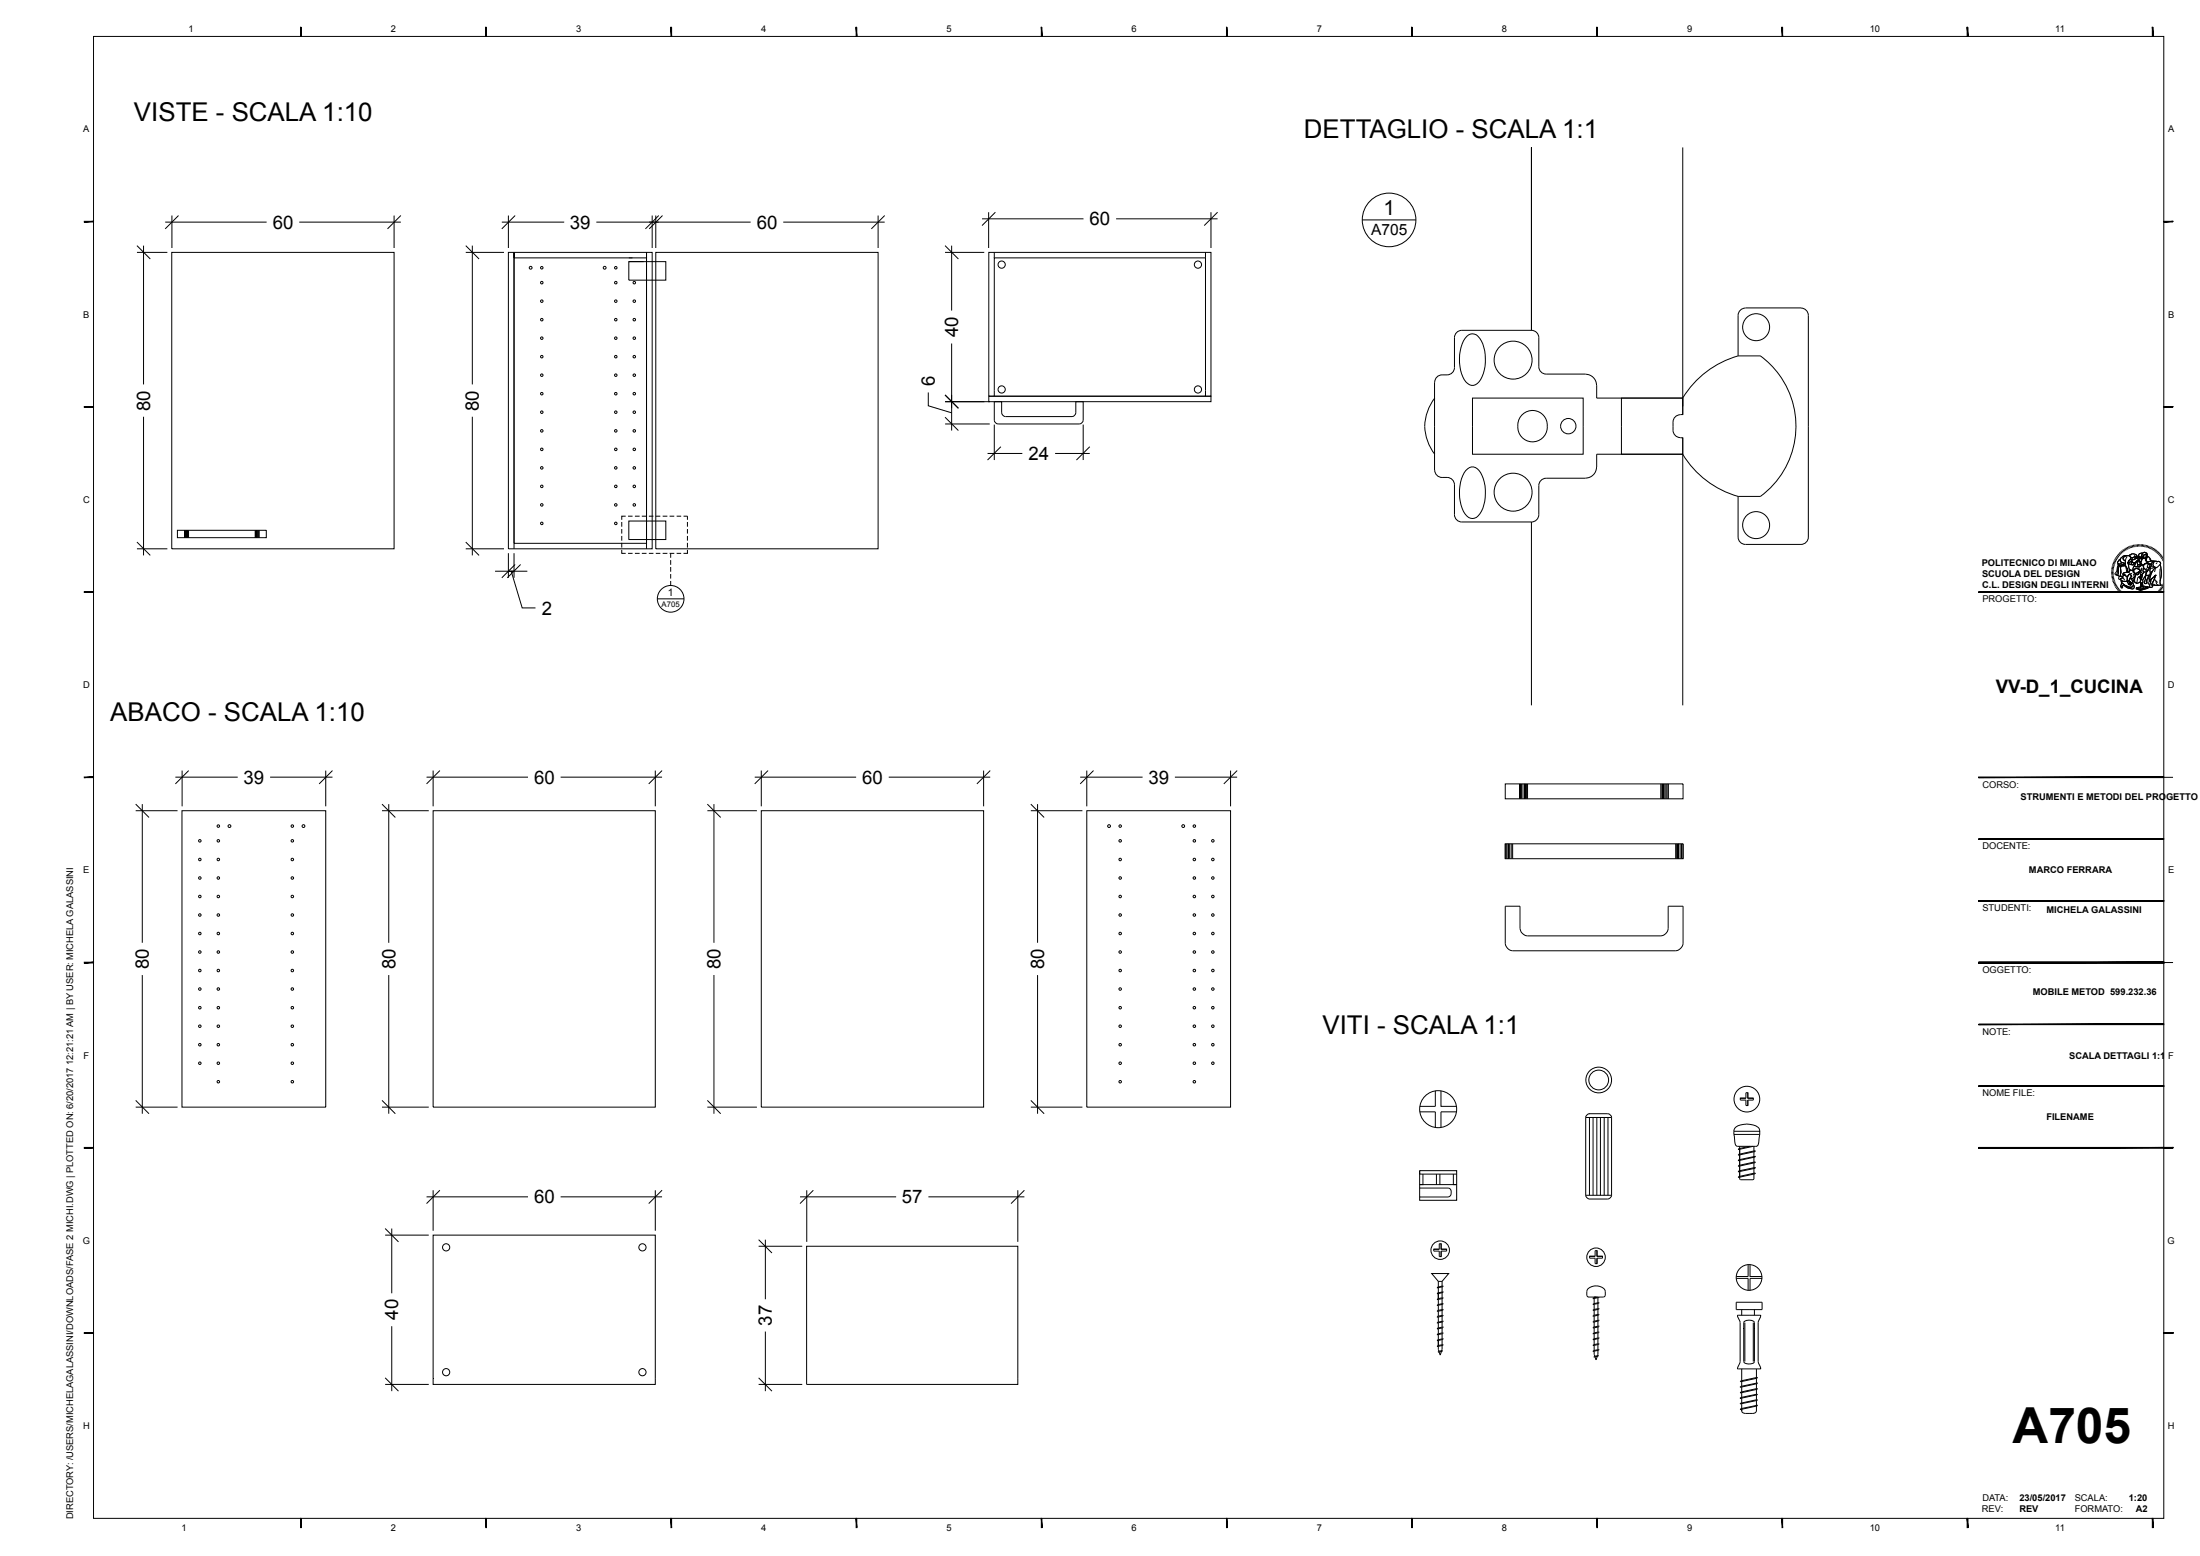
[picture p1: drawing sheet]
<svg xmlns="http://www.w3.org/2000/svg" width="594mm" height="420mm" viewBox="0 0 594 420" stroke-linecap="round" stroke-linejoin="round" font-family="sans-serif">
<g fill="none" stroke="#000" stroke-width=".27">
<path d="M25.3 9.8h558.9v400h-558.9zM454.3 39.8v72.1M44.6 60h27.4M46.4 58.2v8.7M48.2 58.2l-3.6 3.6M80.8 60h27.4M106.4 58.2v8.7M108.2 58.2l-3.6 3.6M135.5 60h16.8M137.3 58.2v8.7M139.1 58.2l-3.6 3.6M161 60h41.7"/>
<path d="M176.1 58.2v8.7M177.1 58.2v8.7M177.9 58.2l-3.6 3.6M178.9 58.2l-3.6 3.6M211.5 60h27.4M237.1 58.2v8.7M238.9 58.2l-3.6 3.6M265.2 59.1h27.3M266.9 57.3v9.6M268.8 57.3l-3.6 3.6M301.3 59.1h27.4M327 57.3v9.6"/>
<path d="M328.7 57.3l-3.6 3.6M367.8 59.4h14.5M37 68.1h8.2M37 66.3l3.6 3.6M38.8 66.3v37.5M46.4 68.1h60v80h-60zM125.8 68.1h10.3M125.8 66.3l3.5 3.6M127.5 66.3v37.5M137.3 68.1h38.8v80h-38.8zM138.8 69.6h35.8v77.1h-35.8zM138.8 69.6v-1.5v80"/>
<path d="M169.8 70.6h10v5h-10zM169.8 69.6h1M169.8 70.6h4M174.6 69.6v-1.5v80M177.1 68.1h60v80h-60zM255.2 68.1h10.5M255.2 66.3l3.6 3.6M256.9 66.3v17.5M267 68.1h60v38.8h-60zM268.5 68.1v1.5M325.5 68.1v1.5M256.9 92.7v23.5"/>
<path d="M396 90.8a2.14 2.14 0 0 1 3.6 .6 11.5 11.5 0 0 1-.2 11.7 2.26 2.26 0 0 1-2.2 .9 2.26 2.26 0 0 1-1.9-1.5 11.8 11.8 0 0 1 .2-11.1zM413.5 89.2a1.99 1.99 0 0 1 2 2v7.8a1.99 1.99 0 0 0 2 2h10.6M413.5 89.2h-18.8a1.99 1.99 0 0 0-2 2v8a1.99 1.99 0 0 1-2 2 2.79 2.79 0 0 0-3.1 1l-.2 1M413.5 89.2v-49.4v49.4M469.3 96.1a25.7 25.7 0 0 0-15 11.3l-23.2 .1v-3.5M469.3 96.1h6a23.5 23.5 0 0 1 0 37.9h-6M471.3 83.2a1.99 1.99 0 0 0-2 1.9v11M471.3 83.1h15M486.3 83.2a1.99 1.99 0 0 1 2 1.9v59.9a1.99 1.99 0 0 1-2 1.9h-15a1.99 1.99 0 0 1-2-1.9v-11M38.8 112.5v37.4M127.5 112.5v37.4M250.6 105.9v3.6l6.3 1.9"/>
<path d="M255.2 114.4h12M255.2 108.4h12M255.2 106.6l3.6 3.6M255.2 112.6l3.6 3.6M267 106.9h60v1.5h-60zM268.5 106.9v-37.3h57v37.3M268.5 108.4h1.9l.1 3.4 1 .6h18h.3l.6-.6 .1-3.4h2l-.1 5.2-.6 .8h-.4h-22.1l-.8-.6v-.4zM268.5 114.6v9.6M292.5 114.6v9.6M387.3 103.2v23.7M387.4 107.4a12 12 0 0 0 0 15.2M397.6 107.5h29.9v15.1h-29.9z"/>
<path d="M411.2 111.8a4.1 4.1 0 0 1 4.9-.2 4.1 4.1 0 0 1 1.5 4.7 4.1 4.1 0 0 1-5.2 2.7 4.1 4.1 0 0 1-2.5-5.3l.3-.7zM428.1 101a2.96 2.96 0 0 1 3 3M453.7 118.1a1.99 1.99 0 0 1-2-2 3.8 3.8 0 0 1 .6-3.6 2.56 2.56 0 0 1 2-.6v-4.4h-16.5v15.1h16.5v-4.4h-.6M454.3 118.2v72.2M168.9 139.3h-1v1M169.6 139.3h1.2M171.4 139.3h1.3M173.3 139.3h1.3M175.2 139.3h1.2M177.1 139.3h1.2M178.9 139.3h1.3M180.8 139.3h1.3"/>
<path d="M182.7 139.3h1.2M184.6 139.3h1v1M266.6 122.4h9.4M270.2 120.6l-3.6 3.6M284.9 122.4h9.3M294.2 120.6l-3.6 3.6M387.4 126.9a1.99 1.99 0 0 0 2 2h1.3a1.99 1.99 0 0 1 2 2v8a1.99 1.99 0 0 0 2 2h18.8M395.8 127a2.26 2.26 0 0 1 2.1-.9 2.26 2.26 0 0 1 1.9 1.5 11.8 11.8 0 0 1-.2 11.1 2.23 2.23 0 0 1-2 1.3 2.23 2.23 0 0 1-2.1-1.3 11.5 11.5 0 0 1 .3-11.7zM431.1 126.1a3 3 0 0 1-3 3h-10.6a1.99 1.99 0 0 0-2 2v7.8a1.99 1.99 0 0 1-2 2M431.1 126.1v-3.5h23.2a25.7 25.7 0 0 0 15 11.4M37 148.1h8.2M37 146.3l3.6 3.6"/>
<path d="M47.9 143.1h24v2h-24zM49.9 145.1v-2v2M49.9 143.1v2M50.1 143.1v2M50.3 143.1v2M50.5 145.1v-2v2M50.7 145.1v-2v2M50.9 143.1v2M68.9 143.1v2M69.1 145.1v-2v2M69.3 145.1v-2v2M69.5 143.1v2"/>
<path d="M69.7 143.1v2M69.9 143.1v2M125.8 148.1h10.3M125.8 146.3l3.5 3.6M133.7 154.2h3.6M137.3 154.2h1.5h-1.5M137.3 149.3v6.7M138 154.2l3 9.9h3.6M138.8 149.3v6.7M138.8 154.2h3.6M139.1 152.4l-3.6 3.6M140.6 152.4l-3.6 3.6"/>
<path d="M167.9 148.4v1h1M167.9 140.9v1.3M167.9 142.8v1.2M167.9 144.7v1.2M167.9 146.5v1.3M169.6 149.4h1.2M169.8 140.6h10v5h-10zM171.4 149.4h1.3M173.3 149.4h1.3M175.2 149.4h1.2M177.1 149.4h1.2M178.9 149.4h1.3"/>
<path d="M180.8 149.4h1.3M181.1 149.4v1.1M181.1 151.2v1.3M181.1 153v1.3M181.1 155v1.2M181.1 156.8v1.2M182.7 149.4h1.2M185.6 148.4v1h-1M185.6 140.9v1.3M185.6 142.8v1.2M185.6 144.7v1.2M185.6 146.5v1.3"/>
<path d="M413.5 140.9v49.5M570 154.1l.7 .1M570 154.5h.7M570 153.8l.7 .1M570.1 153.4l.7 .2M570.1 153.1l.7 .1M570.2 152.7l.7 .2M570.3 152.4l.7 .2M570.4 152l.7 .3M570.5 151.7l.7 .3M570.7 151.4l.6 .2M570.7 154.8l-.7 .1"/>
<path d="M570.7 155.2h-.7M570.8 155.5l-.7 .1M570.8 155.8l-.7 .1M570.8 151.1l.6 .3M570.8 156.1l-.6 .2M570.9 156.4l-.6 .2M571 150.8l.6 .3M571.1 156.7l-.7 .3M571.1 157.1l-.6 .2M571.2 150.5l.6 .3M571.3 157.4l-.6 .2M571.4 150.2l.5 .3"/>
<path d="M571.4 157.7l-.6 .3M571.6 157.9l-.6 .4M571.6 149.9l.5 .4M571.7 158.2l-.6 .4M571.8 149.6l.5 .4M571.9 152.1l.7 .1a.76 .76 0 0 0 1.2-.1l.1 .6a2.49 2.49 0 0 1-2-.3zM571.9 152.1v.5M571.9 158.5l-.5 .4M572.1 152.6l-.1 .1a1.96 1.96 0 0 0-.3 1.7l-.3 .8 .3 .1M572.1 149.3l.4 .5M572.1 158.8l-.5 .3M572.2 151.1l.3-.2a.82 .82 0 0 0 .9 1.1l.4 .1-.6 .4-.5-.3-.5 .1a.45 .45 0 0 1-.4-.3 .45 .45 0 0 1 .2-.6z"/>
<path d="M572.3 149.1l.5 .4M572.3 159l-.5 .4M572.3 152.7h.5l-.3 .6v2.2l-.8-.2 .3-.9a1.7 1.7 0 0 1 .3-1.7zM572.3 152.7a1.89 1.89 0 0 0-.3 2l-.3 .6 .8 .2M572.5 150.9l-.5 .5a.45 .45 0 0 0-.2 .6 .45 .45 0 0 0 .4 .3l.4-.1a.76 .76 0 0 0 1.2-.1M572.5 159.3l-.5 .4M572.6 156.3a.72 .72 0 0 0 .8 .6l1-.1M572.6 148.8l.4 .5M572.7 150.6a1.98 1.98 0 0 1 1.8-.6 .98 .98 0 0 0-1.2 1l.5 .3v.7v.1l-.6-.2a.76 .76 0 0 1-.7-.5 .76 .76 0 0 1 .2-.8zM572.7 156.6l.7 .3 1-.1 .3 1 .3-.2 .1 .3v-.5l.3 .4-.2-.4 .4 .1-.4-.5a.47 .47 0 0 1-.4-.4 .47 .47 0 0 1 .3-.5l.4 .1 .3 .7a1.06 1.06 0 0 1-.3 1.6h-.6a2.58 2.58 0 0 1-2.2-1.9zM572.7 156.6a2.61 2.61 0 0 0 2.2 1.9l.6 .2M572.7 159.5l-.4 .5"/>
<path d="M572.8 152.7h1.1l.5 1.3a.8 .8 0 0 1-.8 .6l-.4 .3 .2 .4-.4 .4a.82 .82 0 0 1-.3-1.3l-.2-1.1zM572.8 152.7l-.3 .6 .1 2.2M572.8 157.3l1.9 1.1a.94 .94 0 0 0 1.4-.5 .64 .64 0 0 1 0 .9 .64 .64 0 0 1-.9 0l-1.1-.3a.77 .77 0 0 0-1.1-.3v.4a.35 .35 0 0 1-.4-.1 .35 .35 0 0 1 0-.5zM572.8 148.6l.5 .5M572.9 157.3l-.2 .5a.53 .53 0 0 0 .2 .9l.2-.2-.2-.1a.59 .59 0 0 1 .6-.4 .59 .59 0 0 1 .5 .4l.4 .3a1.71 1.71 0 0 0 1.8 0l.1-.3-.2-.5M573 159.7l-.5 .5M573 155.8l-.1-.1a.53 .53 0 0 0-.8 .1l-.1 .4a.51 .51 0 0 0 .9-.1h.5l.3 .5M573.1 148.3l.4 .6M573.2 159.9l-.4 .6M573.3 155.4l.4-.3 .3 .4a1.03 1.03 0 0 1 .2 1.4 1.16 1.16 0 0 1-1.6-.6l.6-.3-.1-.2zM573.3 154.7l1.1-.4 .5 .1a.5 .5 0 0 1 .2-.4 .5 .5 0 0 1 .6 0l.3 .1a1.08 1.08 0 0 1 .5 1.4 1.08 1.08 0 0 1-1.3 .6l.1-.3a.28 .28 0 0 0 .3-.3 .28 .28 0 0 0-.3-.3l-.4-.2-.5 .8-.7-.7-.4 .1zM573.3 150.5a1.01 1.01 0 0 1 1.1-.6 1.01 1.01 0 0 1 .8 .9l-.2 .4a.95 .95 0 0 0-.3 1.5 .98 .98 0 0 0 .8 1.2l-.1 .1a.54 .54 0 0 0-.7 .5 .51 .51 0 0 1-.3-.8l-.5-1-.1-1.4h-.2l-.4-.5z"/>
<path d="M573.4 148.2l.4 .5M573.6 155l.8 .8M573.7 155.2h-.1a.54 .54 0 0 0-.4 .8M573.7 148l.4 .6M573.9 152.7h-1.6a.52 .52 0 0 0-.6 .1 .52 .52 0 0 0-.1 .6l-.1 .7-.5 .8 .3 .3M574 153l.3 1.4M574 147.8l.4 .6M574.3 150.3a3 3 0 0 0-.2 2.9l.4 .6a.37 .37 0 0 0-.1 .5 .37 .37 0 0 0 .4 .1 .45 .45 0 0 1 .6-.4l.1-.1a.98 .98 0 0 1-.8-1.2 1.55 1.55 0 0 1 .5-1.9 1.21 1.21 0 0 0-1.9-.7 1.25 1.25 0 0 0-.8 1.3l.2 .3 1.1 .4M574.4 147.6l.2 .7M574.4 154.4l-.5 .1a.45 .45 0 0 0-.6 .2 .45 .45 0 0 0 .1 .6M574.5 150a.98 .98 0 0 0-1.2 1l.5 .3M574.7 147.5l.3 .6"/>
<path d="M574.8 151.8l.7-.3 .3 .3a.34 .34 0 0 0-.3 .2 .34 .34 0 0 0 .1 .4 .62 .62 0 0 1-.8-.6zM574.8 155.1a.45 .45 0 0 1 .5 .1 .45 .45 0 0 1 .1 .5l-.3 .5a.55 .55 0 0 0-.2 .5 .55 .55 0 0 0 .4 .5l.3 .2h-.4l.3 .4-.4-.4 .1 .5-.2-.3-.2 .1a1.78 1.78 0 0 1 0-2.6zM574.8 155.1l.1-.1a.48 .48 0 0 1 .5 .2 .48 .48 0 0 1 0 .5l-.3 .5a.55 .55 0 0 0-.2 .5 .55 .55 0 0 0 .4 .5l.3 .2h-.4l.3 .4-.4-.4 .1 .6-.2-.4-.2 .1a1.78 1.78 0 0 1 0-2.6zM574.8 151.3l.9-.4-.1 .6-1.1 .5zM574.8 151.8a.58 .58 0 0 0 .8 .6M574.9 150a1.15 1.15 0 0 1 1.1-.5 1.15 1.15 0 0 1 1 .8h-.3a.43 .43 0 0 0-.7 .2h-.5l-.3-.1M575 147.3l.2 .7M575.1 149.7a1.2 1.2 0 0 1 1.9 .6h-.3l-.3-.2a.76 .76 0 0 1-.8 .4 .76 .76 0 0 1-.6-.6zM575.2 150.3l.6 .2 .6-.4a.41 .41 0 0 1 .3 .4 .41 .41 0 0 1-.3 .3l-.3 .3-.4-.2-.5 .2zM575.3 147.2l.2 .7M575.5 153.9l.5 .2 .3 .4a.91 .91 0 0 1-.2 1.4M575.5 156.3l.3 .6a1.06 1.06 0 0 1-.3 1.6h-.5"/>
<path d="M575.6 151.5l.2 .3M575.6 151.8l.8 .1-.3 .1v.4a.39 .39 0 0 1-.5 0 .39 .39 0 0 1-.1-.5zM575.7 151.3l-.1 .2-1.1 .5M575.7 154.8l-.8 .2M575.7 147.1l.1 .7M575.7 150.9l-.3 .5M575.8 154.5l.7 .5M575.9 151.8l.5 .1-.3 .1v.4a.39 .39 0 0 1-.5 0 .39 .39 0 0 1-.1-.5h.5h-.2M576 155a.7 .7 0 0 1 .1 .9 .7 .7 0 0 1-.9 .2M576 154.1a.93 .93 0 0 1 1.5-.4l.4 .4v.3l-1.4 .4 .6 .4 .8-.9-.2-.6-1.1-.2-.5 .6h-.2v-.5l.4-.9 .3 .3h.9l.4-.3a.25 .25 0 0 0 .3-.1 .25 .25 0 0 0-.1-.4l.7 .3v1a.72 .72 0 0 0 0 1l-.3 .6-.5 .1-.3 .6h-.2l.3 .3 .2-.1v.4l.2-.3-.3 1.1a1.17 1.17 0 0 1-1.5 0l-.4-.4 .3-.6 .3-1.1M576 153.9l.6-.5 1 .3 .4 .6-.6 .1-.5 .3a.36 .36 0 0 1-.4 .2 .36 .36 0 0 1-.2-.4zM576 147l.2 .7"/>
<path d="M576.1 156.8l.8 .6M576.2 150.8l.1 .1M576.3 150.5l.2 .1M576.3 156.1l.1 1M576.3 152.7a1.2 1.2 0 0 0-.4 1.4M576.4 147l.1 .7M576.4 150.5h-.1M576.4 154.8l1.2-.4a.61 .61 0 0 1-.4 .7 .61 .61 0 0 1-.8-.3zM576.5 155.6l-.2 .6-.5 .8M576.6 155h-.1M576.7 150.7l.9-.2 .1 .2a.44 .44 0 0 1-.4 .3 .44 .44 0 0 1-.4-.3zM576.7 150.3l-.1 .5-.5 .3-.4-.2-.5 .2"/>
<path d="M576.7 146.9l.1 .7M576.8 151.5a.85 .85 0 0 1 .9-.1 .85 .85 0 0 1 .5 .9l-.2 .4-.3-.3a.53 .53 0 0 0 0-.8 .53 .53 0 0 0-.8 .1l.2 .4a.51 .51 0 0 1 0 .9 .51 .51 0 0 1-.8-.4zM576.8 158.7l2-.5 1.2 .3-2.1 .6zM576.8 158.7l1.1 .4v.3l-1.1-.4zM577 151.5a.74 .74 0 0 1 .9 .3 .74 .74 0 0 1 0 .9l-.2 .3h-.5zM577.1 146.9l.1 .7M577.2 155.8l-.3 1.6 1-.2M577.2 150.5a.39 .39 0 0 1 .3-.4 .39 .39 0 0 1 .4 .3l.1 .2-.3 .2M577.2 155h.1M577.2 150.3a.46 .46 0 0 1 .5-.1 .46 .46 0 0 1 .2 .6l-.7-.3zM577.2 154.6l.2 .1M577.3 154.9h.1"/>
<path d="M577.3 154.7h.1M577.4 151.7l-.2 .1M577.4 146.9v.6M577.5 155.8h.2l.3-.6 .5-.1-.5 1.3v-.4l-.2 .1zM577.5 150.6l-.4-.1-.4 .2 .4 .1a.29 .29 0 0 0 .5 .2 .29 .29 0 0 0-.1-.5l.1 .2M577.5 153v.7M577.6 154.4l-.1 .5a.54 .54 0 0 1-.9 0M577.6 151.5l.3 .3-.2 .1M577.7 151.7a.41 .41 0 0 0-.6-.3 .41 .41 0 0 0 0 .7l.1 .4a.44 .44 0 0 1-.6 .5 .44 .44 0 0 1-.1-.8l.1-.3a.81 .81 0 0 1 1.2-.4 .81 .81 0 0 1 .2 1.2l-.2-.3M577.8 146.9v.6M577.9 152l-.2 .1M577.9 151.8v.5l-.2 .1-.5-.1"/>
<path d="M577.9 152.7l-.2 .2-.5 .1M577.9 159.1l2.1-.6v.3l-2.1 .6zM577.9 159.1v.3M578 150.7l.2-.1 .1 .4-.3 .9M578 155.8v.6l.2-.3M578.1 150.3l.1 .4M578.1 152.2l-.1-.4 .3-.8-.4-.6a.57 .57 0 0 1-.5-.7 .57 .57 0 0 1 .8-.4l.3 .1-.2 .7 .1 .8 .2-.6a.41 .41 0 0 0 .3 .4 .41 .41 0 0 0 .5-.2l-.1 .6h.2v.2a.43 .43 0 0 1 .2 .5 .43 .43 0 0 1-.4 .3l-.5 .4M578.2 146.9l-.1 .7M578.2 155.6l-.2 .2v-.2M578.2 153.3l-.2 1.3M578.2 152.5l.5 .2M578.3 157.3l.2-.1 .1 1.2-.3-.7-.3 .7z"/>
<path d="M578.3 154.4l-.3 .5v.3M578.4 155.1l-.4 .1-.3 .6h-.2l.3 .3 .2-.1M578.5 153.3l-.5 .9M578.5 149.3a.83 .83 0 0 1 1.1 .1 .83 .83 0 0 1 0 1.1l-.3 .8 .1-.8 .2-.4-.2-.5a1.17 1.17 0 0 0-.9 1.2l-.2-.8zM578.5 149.4h-.5a.6 .6 0 0 0-.6 .7M578.5 146.9l-.1 .7M578.6 150.3a.39 .39 0 0 0 .3 .4 .39 .39 0 0 0 .4-.2M578.6 149.2a.83 .83 0 0 1 1 .2 .83 .83 0 0 1 .1 1l-.4 .9 .1-.8 .2-.4-.2-.5a1.17 1.17 0 0 0-.9 1.2l-.2-.7zM578.8 152.5l.8-.5 .5 .2a.65 .65 0 0 1 .8 .5 .65 .65 0 0 1-.6 .7 .92 .92 0 0 1-1.2 .3 .92 .92 0 0 1-.3-1.2zM578.8 150.1h.2M578.8 149.8l.6-.2 .2 .5-.2 .4a.46 .46 0 0 1-.8 0 .46 .46 0 0 1 .2-.7zM578.8 154.4l.8-.1-.3 1.1-.8 1.1v.9l-.2-.1-.3 .5a2.53 2.53 0 0 1 .3-2.1z"/>
<path d="M578.8 154.4l-.5 1.4a2.05 2.05 0 0 0-.3 2.1l.5-.7 .2 1.4-.4-.9-.4 1.1 .2-.9M578.8 150.5l.2 .1M578.8 153.4v.1a.57 .57 0 0 0 0 .9l.8-.1 .5-.6M578.8 146.9v.7M578.9 150.1v.1M578.9 150.4l.1 .1M579.2 150.3h.2M579.2 147l-.1 .7M579.3 155.4l.8-.1-.2 .8a1.1 1.1 0 0 0-.2 1.3l-.6 .1-.1-.2zM579.3 150.3h.1M579.5 151.1l.4 .6M579.5 153.6h.1"/>
<path d="M579.6 152l1.1-.6h.8l-.7 1zM579.6 147.1l-.2 .7M579.6 154.3l-.3 1.1-.8 1.1v.9M579.7 153.5l-.3 .1M579.7 150.1l.6 .4 .6 .9-.9 .3a.73 .73 0 0 1-.3-1.3zM579.7 150.1l.6 .4 .4 .6M579.7 153.8v.1M579.9 147.2l-.2 .6M580 158.5v.3l-2 .6-1.2-.4v-.3M580.1 155.3l-.2 .9a1.03 1.03 0 0 0-.2 1.2l-.6 .1-.1-.2 .3-1v-.9M580.2 153.5l.4-.1-.1 1.8-1.2 .2 .3-1.1zM580.2 147.3l-.2 .7"/>
<path d="M580.3 152.2a.51 .51 0 0 1 .5 .5 .51 .51 0 0 1-.4 .5 .73 .73 0 0 1-.6 .7 .73 .73 0 0 1-.7-.3 .74 .74 0 0 1-.2-1.1 .74 .74 0 0 1 1.1 0l-.2 .8a.6 .6 0 0 0 .7-.6 .6 .6 0 0 0-.6-.6l-.8 .1-.4 .4v.3M580.3 151l.6 .4M580.3 153.2l-.1 .4M580.5 155.2l-1.2 .2M580.5 156.6l-.1 .3 .2 .2M580.6 153.4l-.1 1.8a2.08 2.08 0 0 0-.1 2.7M580.6 147.5l-.3 .6M580.7 156.4l1.2-1-.4 1.3a1.13 1.13 0 0 0-.3 1.6l-.3 .2h-.6zM580.8 152.4a1.09 1.09 0 0 1 1.7-.8 .56 .56 0 0 1 .8 .2 .56 .56 0 0 1-.3 .8 1.26 1.26 0 0 1-2.2 0M580.9 154.1v.6M580.9 147.6l-.3 .6M581.2 147.8l-.3 .5"/>
<path d="M581.3 153.3l-.9 .1M581.3 157.6l.6 .4M581.6 151.4l-1.1 .1-.9 .5M581.6 147.9l-.4 .6M581.7 156.3l.8 .9M581.8 153.3a6.4 6.4 0 0 0-1.4 3.5l1.5-1.4 .5-.1M581.8 151.4l.7 .2a.52 .52 0 0 1 .7 .1 .52 .52 0 0 1 0 .7l.3 1.6v1.7a1.88 1.88 0 0 0 0 2.2h-2.5l.9-2.5-1.5 1.4a6.6 6.6 0 0 1 1.4-3.5l.4-.1a.93 .93 0 0 1-.9-.7 .93 .93 0 0 1 .5-1.1zM581.8 151.5a.91 .91 0 0 0-.5 1 .91 .91 0 0 0 .9 .7M581.9 148.1l-.4 .6M581.9 155.4l-.4 1.3a1.13 1.13 0 0 0-.3 1.6l-.3 .2h-.6l.5-2.1M582 153.3l-.3 1.1M582.1 156.8a1.09 1.09 0 0 0 .7 1.2"/>
<path d="M582.1 148.3l-.4 .6M582.2 159.8l.5 .5M582.4 148.5l-.4 .6M582.4 151.9l-.3 .3M582.4 159.6l.5 .5M582.7 148.8l-.5 .5M582.7 159.4l.5 .5M582.9 159.1l.5 .5M583 149l-.5 .5M583.1 158.9l.5 .4M583.2 153.5v3.3M583.2 152.4a7.7 7.7 0 0 1 0 4.8l.3 .7h-2.5"/>
<path d="M583.2 149.2l-.5 .5M583.3 158.6l.5 .4M583.5 149.5l-.5 .5M583.5 158.4l.6 .3M583.7 149.8l-.5 .4M583.7 158.1l.6 .3M583.8 157.8l.6 .3M583.9 150.1l-.6 .4M584 157.5l.6 .3M584.1 150.4l-.6 .4M584.1 157.2l.6 .3M584.2 156.9l.7 .3"/>
<path d="M584.3 150.7l-.6 .3M584.3 156.6l.7 .2M584.4 151l-.6 .3M584.4 156.3l.7 .2M584.5 156l.7 .1M584.6 155.7l.6 .1M584.6 151.3l-.6 .3M584.6 155.3l.7 .1M584.6 154.7l.7 .1M584.6 155h.7M584.8 151.6l-.7 .3M584.9 152l-.7 .2"/>
<path d="M585 152.3l-.7 .2M585.1 152.7l-.7 .1M585.2 153l-.7 .1M585.2 153.3l-.6 .2M585.3 153.7l-.7 .1M585.3 154.4h-.7M585.3 154.1h-.7M177.4 161.6h7.3M573.5 160.1l-.4 .6M573.8 160.3l-.4 .6M574 160.5l-.3 .5M574.3 160.7l-.3 .6"/>
<path d="M574.6 160.8l-.3 .6M574.9 160.9l-.3 .7M575.2 161l-.2 .7M575.5 161.2l-.2 .6M575.8 161.3l-.2 .6M576.1 161.3l-.1 .7M576.4 161.4l-.1 .7M576.8 161.5l-.1 .6M577.1 161.5l-.1 .6M577.4 161.5v.7M577.7 161.5v.7M578 161.5l.1 .7"/>
<path d="M578.4 161.5l.1 .6M578.7 161.4l.1 .7M579 161.4l.1 .7M579.4 161.3l.1 .7M579.6 161.2l.3 .7M580 161.1l.2 .7M580.3 161l.2 .6M580.6 160.9l.2 .6M580.9 160.8l.3 .5M581.1 160.6l.4 .6M581.4 160.4l.4 .6M581.7 160.2l.4 .6"/>
<path d="M582 160l.4 .6M36.6 218.8h11.3M36.6 217.1l3.6 3.6M38.4 217.1v37.4M47.3 209.8h16.9M49.1 218.8h38.8v80h-38.8zM49.2 208v9.6M50.9 208l-3.6 3.6M72.9 209.8h16.9M87.9 208v9.6M89.8 208l-3.6 3.6M103.1 218.8h12.7"/>
<path d="M103.1 217.1l3.6 3.6M105 217.1v37.4M115.2 209.8h27.4M116.9 218.8h60v80h-60zM116.9 208v9.6M118.8 208l-3.6 3.6M151.4 209.8h27.4M176.9 208v9.6M178.8 208l-3.6 3.6M191 218.8h13.4M191 217.1l3.6 3.6M192.8 217.1v37.4"/>
<path d="M203.8 209.8h27.4M205.5 218.8h60.1v80h-60.1zM205.5 208v9.6M207.4 208l-3.6 3.6M240 209.8h27.4M265.6 208v9.6M267.4 208l-3.6 3.6M278.3 218.8h13.9M278.3 217.1l3.6 3.6M280.1 217.1v37.4M291.7 209.8h16.8M293.4 218.8h38.9v80h-38.9z"/>
<path d="M293.4 208v9.6M295.3 208l-3.6 3.6M317.2 209.8h16.8M332.3 208v9.6M334 208l-3.6 3.6M406.4 211.6h48v4h-48zM410.4 215.6v-4v4M410.4 211.6v4M410.8 211.6v4M411.2 211.6v4M411.6 215.6v-4v4M412 215.6v-4v4"/>
<path d="M412.4 211.6v4M448.4 211.6v4M448.8 215.6v-4v4M449.2 215.6v-4v4M449.6 211.6v4M450 211.6v4M450.4 211.6v4M584.2 209.8h2.5M406.4 227.8h48v4h-48zM406.4 227.8v4M406.8 227.8v4M407.2 231.8v-4v4"/>
<path d="M407.6 227.8v4M408 227.8v4M408.4 227.8v4M452.4 227.8v4M452.8 231.8v-4v4M453.2 231.8v-4v4M453.6 227.8v4M454 227.8v4M454.4 227.8v4M406.4 244.6h4v6a2.29 2.29 0 0 0 2 2h36a2.2 2.2 0 0 0 2-2v-6h4v10a2.31 2.31 0 0 1-2 2h-44a2.2 2.2 0 0 1-2-2zM584.2 259.8h2.5M38.4 263.2v37.4"/>
<path d="M105 263.2v37.4M192.8 263.2v37.4M280.1 263.2v37.4M36.6 298.8h11.3M36.6 297l3.6 3.6M103.1 298.8h12.7M103.1 297l3.6 3.6M191 298.8h13.4M191 297l3.6 3.6M278.3 298.8h13.9M278.3 297l3.6 3.6M387.5 294.4v4.2h-4.2"/>
<path d="M389.1 294.4v4.2h4.2M469.9 296.4h1.5M471.4 296.4v-1.5h.5v1.5h1.5v.5h-1.5M471.4 296.4h-1.5v.5h1.5v1.5h.5v-1.5M471.9 294.9v1.5h1.5M471.9 296.9v1.5M383.3 316h10v8h-10zM383.3 316v.9h10M383.3 300.1h4.2v4.2M384.2 316.9v2.9h-.9h10h-.9v-2.9M387.8 316.9v2.9M388.8 316.9v2.9"/>
<path d="M393.3 300.1h-4.2v4.2M428.1 301.6l.4-.6 .7-.4h4.9l.7 .4 .3 .6M428.1 301.6h7M428.1 301.6v21M429 300.6h.2M429.2 301.6v21M430.1 301.6v21M431.1 301.6v21M432.1 301.6v21M433.1 301.6v21M434.1 301.6v21M435.1 301.6v21"/>
<path d="M468.1 305.4h7v.8M468.1 306.2l.4 2.5 .5 .7h5.3l.5-.7 .3-2.5M468.1 305.4a2.16 2.16 0 0 1 2.4-1.9l1.3-.1a3.2 3.2 0 0 1 3.3 1.6v.4M468.1 306.2h7M468.1 305.4v.8M468.2 306.2h.1M469.4 317.6l4.5-1v.1l-4.5 1.1zM469.4 316.1l4.5-.9-4.5 1.1zM469.4 314.6l4.5-.9-4.5 1.1zM469.4 313.1l4.5-.9-4.5 1.1zM469.4 311.6l4.5-.9-4.5 1.1zM469.7 309.4l.1 8.8 .1 .2"/>
<path d="M469.9 318.4h3.5M472.4 309.4l-3 .7v.1l4-.8M473.5 318.2l-.2 .2M473.6 309.4v8.8M475.1 306.2h.1M104 333.4h11.8M104 331.6l3.6 3.6M105.8 331.6v17.5M115.2 323.1h27.4M116.9 333.4h60v40.3h-60zM116.9 321.3v10.9M118.8 321.3l-3.6 3.6"/>
<path d="M151.4 323.1h27.4M176.9 321.3v10.9M178.8 321.3l-3.6 3.6M204.8 336.4h11.8M204.8 334.6l3.6 3.6M206.7 334.6v16.1M216 323.1h26M217.8 336.4h57v37.3h-57zM217.8 321.3v13.9M219.6 321.3l-3.6 3.6M250.7 323.1h25.9M274.8 321.3v13.9"/>
<path d="M276.6 321.3l-3.6 3.6M383.3 320.7h7.7a.88 .88 0 0 1 .8 .8l-.1 1-.7 .6h-7.7M387.1 337.2h1.5M388.6 337.2v-1.5h.5v1.5h1.5v.5h-1.5M388.6 337.2h-1.5v.5h1.5v1.5h.5v-1.5M389.1 335.7v1.5h1.5M389.1 337.7v1.5M428.1 322.6l.4 .7 .7 .3h4.9l.7-.3 .3-.7M428.1 322.6h7M429.2 339.1h1.5M430.7 339.1v-1.5h.5v1.5h1.5v.5h-1.5M430.7 339.1h-1.5v.5h1.5v1.5h.5v-1.5"/>
<path d="M431.2 337.6v1.5h1.5M431.2 339.6v1.5M105.8 358v17.5M206.7 359.4v16.1M386.6 343.8h4.5l-1.7 2.1h-1.1zM388.1 358.5l1.5-.3v.2l-1.5 .3zM388.1 356.9l1.5-.3v.2l-1.5 .3zM388.1 355.3l1.5-.2v.1l-1.5 .3zM388.1 353.7l1.5-.2v.2l-1.5 .3zM388.1 352.2l1.5-.3v.2l-1.5 .3zM388.1 350.6l1.5-.3v.2l-1.5 .3zM388.1 349l1.5-.3v.2l-1.5 .3z"/>
<path d="M388.1 347.4l1.5-.3v.2l-1.5 .3zM388.3 345.9v4.6M388.3 350.7v1.4M388.3 352.3v1.4M388.3 353.9v1.4M388.3 355.5v1.4M388.3 357.1v1.3M388.3 358.7v1.3M389.4 345.9v4.4M389.4 350.5v1.4M389.4 352.1v1.4M389.4 353.7v1.4"/>
<path d="M389.4 355.3v1.4M389.4 356.8v1.4M389.4 358.4v1.4M428.7 347.9a3.2 3.2 0 0 1 4.6 .3l.1 1.4-.3 .5h-4.2l-.5-.5v-1zM430.2 359.8l1.5-.3v.2l-1.5 .3zM430.2 358.2l1.5-.3v.3l-1.5 .2zM430.2 356.7l1.5-.3v.1l-1.5 .4zM430.2 355.1l1.5-.3v.2l-1.5 .3zM430.2 353.5l1.5-.3v.2l-1.5 .3zM430.2 351.9l1.5-.3v.2l-1.5 .3zM430.4 350.5v1.4M430.4 352.1v1.4"/>
<path d="M430.4 353.7v1.3M430.4 355.2v1.4M430.4 356.8v1.4M430.4 358.4v1.4M430.4 360v1.4M430.9 350.1h-.5v.2M431.3 350.1l-1.1 .2v.2l1.5-.4M431.4 350.3v1.4M431.4 351.8v1.4M431.4 353.5v1.3M431.4 355v1.4M431.4 356.6v1.4"/>
<path d="M431.4 358.2v1.3M431.4 359.8v1.4M468.8 351.5h7v2h-7zM468.8 345.1h3.2v3.2M469.2 355.1h6.2l-.7 1.9v10.5l.6 1.6v.4h-6.1l.6-2v-10.5zM470.3 353.5v1.5M470.9 356.8a2.07 2.07 0 0 1 2.8 .2v10.5a1.87 1.87 0 0 1-2.9 0zM471.1 357v10.5M472 341.3v3.3h-3.2M472.5 341.3v3.3h3.3M473.4 357v10.5M473.7 353.5v1.5"/>
<path d="M475.8 345.1h-3.3v3.2M104 373.7h11.8M104 371.9l3.6 3.6M204.8 373.7h11.8M204.8 371.9l3.6 3.6M388.1 363.2l1.5-.2v.1l-1.5 .3zM388.1 361.7l1.5-.3v.1l-1.5 .4zM388.1 360.1l1.5-.3v.2l-1.5 .3zM388.3 363.4l.2 1.4M388.3 360.2v1.4M388.3 361.8v1.4M388.4 364.8l1-.2-1 .4z"/>
<path d="M389.2 364.8l-.3 1-.3-.9M389.4 363.2l-.2 1.4M389.4 360v1.4M389.4 361.6v1.4M430.2 364.6l1.5-.3v.2l-1.5 .3zM430.2 363l1.5-.3v.2l-1.5 .3zM430.2 361.4l1.5-.3v.2l-1.5 .3zM430.4 364.7l.2 1.4M430.4 361.6v1.3M430.4 363.1v1.4M430.5 366.1l1-.2v.2l-1.1 .2zM431.3 366.1l-.4 1-.3-.9"/>
<path d="M431.4 364.5l-.1 1.4M431.4 361.3v1.4M431.4 362.9v1.4M469.9 377.2l4.6-.8-4.6 1.1zM469.9 378.8l4.6-.9-4.6 1zM470 372.8l4.5-1v.2l-4.5 1zM470 374.2l4.5-.9v.2l-4.6 .9zM470 375.8l4.5-1v.2l-4.5 1zM470.3 369.5v3.2M470.3 372.9v1.3M470.3 374.4v1.3M470.3 375.9v1.3"/>
<path d="M470.3 377.4v1.3M470.3 378.9v1.3M474.2 379.5v1.5l-.6 .5h-2.7l-.6-.4v-.2M474.2 369.5v2.3M474.2 372v1.3M474.2 373.5v1.3M474.2 375v1.4M474.2 376.5v1.3M474.2 378v1.4M470 380.2l4.5-.9v.2l-4.5 1zM470 380.5h.3v.4M470.3 380.4v.5"/>
<circle cx="375.1" cy="59.4" r="7.2"/>
<circle cx="143.3" cy="72.3" r=".38"/>
<circle cx="146.3" cy="76.3" r=".34"/>
<circle cx="146.3" cy="72.3" r=".34"/>
<circle cx="163.3" cy="72.3" r=".38"/>
<circle cx="166.3" cy="72.3" r=".34"/>
<circle cx="166.3" cy="76.3" r=".34"/>
<circle cx="171.3" cy="76.3" r=".34"/>
<circle cx="270.4" cy="71.4" r=".97"/>
<circle cx="323.4" cy="71.4" r=".97"/>
<circle cx="146.3" cy="86.3" r=".34"/>
<circle cx="146.3" cy="81.3" r=".34"/>
<circle cx="146.3" cy="91.3" r=".34"/>
<circle cx="146.3" cy="96.3" r=".34"/>
<circle cx="166.3" cy="91.3" r=".34"/>
<circle cx="166.3" cy="96.3" r=".34"/>
<circle cx="166.3" cy="81.3" r=".34"/>
<circle cx="166.3" cy="86.3" r=".34"/>
<circle cx="171.3" cy="81.3" r=".34"/>
<circle cx="171.3" cy="86.3" r=".34"/>
<circle cx="171.3" cy="91.3" r=".34"/>
<circle cx="171.3" cy="96.3" r=".34"/>
<circle cx="408.5" cy="97.2" r="5.1"/>
<circle cx="474.2" cy="88.3" r="3.6"/>
<circle cx="146.3" cy="101.3" r=".34"/>
<circle cx="146.3" cy="106.3" r=".34"/>
<circle cx="146.3" cy="111.3" r=".34"/>
<circle cx="146.3" cy="116.3" r=".34"/>
<circle cx="166.3" cy="106.3" r=".34"/>
<circle cx="166.3" cy="111.3" r=".34"/>
<circle cx="166.3" cy="116.3" r=".34"/>
<circle cx="166.3" cy="101.3" r=".34"/>
<circle cx="171.3" cy="111.3" r=".34"/>
<circle cx="171.3" cy="106.3" r=".34"/>
<circle cx="171.3" cy="101.3" r=".34"/>
<circle cx="171.3" cy="116.3" r=".34"/>
<circle cx="270.4" cy="105.1" r=".97"/>
<circle cx="323.4" cy="105.1" r=".97"/>
<circle cx="423.4" cy="115" r="2.07"/>
<circle cx="146.3" cy="136.3" r=".34"/>
<circle cx="146.3" cy="121.3" r=".34"/>
<circle cx="146.3" cy="126.3" r=".34"/>
<circle cx="146.3" cy="131.3" r=".34"/>
<circle cx="166.3" cy="126.3" r=".34"/>
<circle cx="166.3" cy="136.3" r=".34"/>
<circle cx="166.3" cy="121.3" r=".34"/>
<circle cx="166.3" cy="131.3" r=".34"/>
<circle cx="171.3" cy="136.3" r=".34"/>
<circle cx="171.3" cy="121.3" r=".34"/>
<circle cx="171.3" cy="126.3" r=".34"/>
<circle cx="171.3" cy="131.3" r=".34"/>
<circle cx="408.5" cy="132.9" r="5.1"/>
<circle cx="146.3" cy="141.3" r=".34"/>
<circle cx="166.3" cy="141.3" r=".34"/>
<circle cx="474.2" cy="141.7" r="3.6"/>
<circle cx="181.1" cy="161.6" r="3.6"/>
<circle cx="54" cy="227" r=".34"/>
<circle cx="54" cy="232" r=".34"/>
<circle cx="54" cy="237" r=".34"/>
<circle cx="58.9" cy="232" r=".34"/>
<circle cx="58.9" cy="223" r=".34"/>
<circle cx="58.9" cy="237" r=".34"/>
<circle cx="58.9" cy="227" r=".34"/>
<circle cx="62" cy="223" r=".38"/>
<circle cx="78.9" cy="223" r=".34"/>
<circle cx="78.9" cy="227" r=".34"/>
<circle cx="78.9" cy="232" r=".34"/>
<circle cx="78.9" cy="237" r=".34"/>
<circle cx="81.9" cy="223" r=".38"/>
<circle cx="299.4" cy="223" r=".38"/>
<circle cx="302.5" cy="227" r=".34"/>
<circle cx="302.5" cy="232" r=".34"/>
<circle cx="302.5" cy="237" r=".34"/>
<circle cx="302.5" cy="223" r=".34"/>
<circle cx="319.5" cy="223" r=".38"/>
<circle cx="322.5" cy="232" r=".34"/>
<circle cx="322.5" cy="223" r=".34"/>
<circle cx="322.5" cy="237" r=".34"/>
<circle cx="322.5" cy="227" r=".34"/>
<circle cx="327.5" cy="227" r=".34"/>
<circle cx="327.5" cy="232" r=".34"/>
<circle cx="327.5" cy="237" r=".34"/>
<circle cx="54" cy="257" r=".34"/>
<circle cx="54" cy="247" r=".34"/>
<circle cx="54" cy="242" r=".34"/>
<circle cx="54" cy="252" r=".34"/>
<circle cx="58.9" cy="257" r=".34"/>
<circle cx="58.9" cy="252" r=".34"/>
<circle cx="58.9" cy="242" r=".34"/>
<circle cx="58.9" cy="247" r=".34"/>
<circle cx="78.9" cy="242" r=".34"/>
<circle cx="78.9" cy="257" r=".34"/>
<circle cx="78.9" cy="247" r=".34"/>
<circle cx="78.9" cy="252" r=".34"/>
<circle cx="302.5" cy="242" r=".34"/>
<circle cx="302.5" cy="252" r=".34"/>
<circle cx="302.5" cy="247" r=".34"/>
<circle cx="302.5" cy="257" r=".34"/>
<circle cx="322.5" cy="257" r=".34"/>
<circle cx="322.5" cy="252" r=".34"/>
<circle cx="322.5" cy="242" r=".34"/>
<circle cx="322.5" cy="247" r=".34"/>
<circle cx="327.5" cy="252" r=".34"/>
<circle cx="327.5" cy="242" r=".34"/>
<circle cx="327.5" cy="257" r=".34"/>
<circle cx="327.5" cy="247" r=".34"/>
<circle cx="54" cy="272" r=".34"/>
<circle cx="54" cy="262" r=".34"/>
<circle cx="54" cy="267" r=".34"/>
<circle cx="54" cy="277" r=".34"/>
<circle cx="58.9" cy="272" r=".34"/>
<circle cx="58.9" cy="262" r=".34"/>
<circle cx="58.9" cy="267" r=".34"/>
<circle cx="58.9" cy="277" r=".34"/>
<circle cx="78.9" cy="272" r=".34"/>
<circle cx="78.9" cy="262" r=".34"/>
<circle cx="78.9" cy="277" r=".34"/>
<circle cx="78.9" cy="267" r=".34"/>
<circle cx="302.5" cy="262" r=".34"/>
<circle cx="302.5" cy="267" r=".34"/>
<circle cx="302.5" cy="272" r=".34"/>
<circle cx="302.5" cy="277" r=".34"/>
<circle cx="322.5" cy="272" r=".34"/>
<circle cx="322.5" cy="267" r=".34"/>
<circle cx="322.5" cy="277" r=".34"/>
<circle cx="322.5" cy="262" r=".34"/>
<circle cx="327.5" cy="262" r=".34"/>
<circle cx="327.5" cy="277" r=".34"/>
<circle cx="327.5" cy="267" r=".34"/>
<circle cx="327.5" cy="272" r=".34"/>
<circle cx="54" cy="282" r=".34"/>
<circle cx="54" cy="287" r=".34"/>
<circle cx="58.9" cy="282" r=".34"/>
<circle cx="58.9" cy="287" r=".34"/>
<circle cx="58.9" cy="292" r=".34"/>
<circle cx="78.9" cy="282" r=".34"/>
<circle cx="78.9" cy="287" r=".34"/>
<circle cx="78.9" cy="292" r=".34"/>
<circle cx="302.5" cy="282" r=".34"/>
<circle cx="302.5" cy="292" r=".34"/>
<circle cx="302.5" cy="287" r=".34"/>
<circle cx="322.5" cy="287" r=".34"/>
<circle cx="322.5" cy="282" r=".34"/>
<circle cx="322.5" cy="292" r=".34"/>
<circle cx="327.5" cy="287" r=".34"/>
<circle cx="327.5" cy="282" r=".34"/>
<circle cx="388.3" cy="299.4" r="5"/>
<circle cx="431.7" cy="291.5" r="3.5"/>
<circle cx="431.7" cy="291.5" r="2.67"/>
<circle cx="471.7" cy="296.7" r="3.5"/>
<circle cx="120.5" cy="336.7" r=".97"/>
<circle cx="173.5" cy="336.7" r=".97"/>
<circle cx="388.9" cy="337.4" r="2.5"/>
<circle cx="430.9" cy="339.4" r="2.5"/>
<circle cx="472.2" cy="344.8" r="3.5"/>
<circle cx="120.5" cy="370.4" r=".97"/>
<circle cx="173.5" cy="370.4" r=".97"/>
</g>
<g fill="#fff" stroke="#fff" stroke-width=".27">
<path d="M559.2 159.8l30.8 4.3h-30.8z"/>
<path d="M559.2 159.8h25l5.8 4.3z"/>
<path d="M584.2 145.3h5.8l-5.8 14.5z"/>
<path d="M590 145.3v18.8l-5.8-4.3z"/>
<path d="M36 104.7v6.9h5.5zM36 104.7h5.5v6.9z"/>
<path d="M72.9 57.2v5.5l7-5.5zM72.9 62.7l7-5.5v5.5z"/>
<path d="M153.2 57.2v5.5l6.9-5.5zM153.2 62.7l6.9-5.5v5.5z"/>
<path d="M203.6 57.2v5.5l7-5.5zM203.6 62.7l7-5.5v5.5z"/>
<path d="M124.8 104.7v6.9h5.5zM124.8 104.7h5.5v6.9z"/>
<path d="M145.5 161.4v5.4l4.2-5.4zM149.7 161.4v5.4h-4.2z"/>
<path d="M247.9 100.8v4.2h5.4zM247.9 100.8h5.4v4.2z"/>
<path d="M276.9 119.7v5.4l7.1-5.4zM276.9 125.1l7.1-5.4v5.4z"/>
<path d="M254.2 84.7v7.1h5.5zM254.2 84.7h5.5v7.1z"/>
<path d="M293.4 56.4v5.4l7.1-5.4zM293.4 61.8l7.1-5.4v5.4z"/>
<path d="M65.1 207.1v5.4l6.9-5.4zM65.1 212.5l6.9-5.4v5.4z"/>
<path d="M35.7 255.4v6.9h5.5zM35.7 255.4h5.5v6.9z"/>
<path d="M143.4 207.1v5.4l7.1-5.4zM143.4 212.5l7.1-5.4v5.4z"/>
<path d="M102.3 255.4v6.9h5.4zM102.3 255.4h5.4v6.9z"/>
<path d="M232.1 207.1v5.4l7-5.4zM232.1 212.5l7-5.4v5.4z"/>
<path d="M190.1 255.4v6.9h5.4zM190.1 255.4h5.4v6.9z"/>
<path d="M277.4 255.4v6.9h5.5zM277.4 255.4h5.5v6.9z"/>
<path d="M309.4 207.1v5.4l6.9-5.4zM309.4 212.5l6.9-5.4v5.4z"/>
<path d="M103.1 350v7.1h5.4zM103.1 350h5.4v7.1z"/>
<path d="M143.4 320.3v5.5l7.1-5.5zM143.4 325.8l7.1-5.5v5.5z"/>
<path d="M203.9 351.6v6.9h5.5zM203.9 351.6h5.5v6.9z"/>
<path d="M242.8 320.3v5.5l6.9-5.5zM242.8 325.8l6.9-5.5v5.5z"/>
</g>
<path d="M559.2 159.8h25v-14.5h5.8v18.8h-30.8z" fill="none" stroke="#fff" stroke-width=".27"/>
<g fill="#000" stroke="#000" stroke-width=".27">
<path d="M81.2 7.3l.1 2.5v-2.5zM81.2 7.3l.1 2.5h-.1z"/>
<path d="M131.2 7.3l.1 2.5v-2.5zM131.2 7.3l.1 2.5h-.1z"/>
<path d="M181.2 7.3l.1 2.5v-2.5zM181.2 7.3l.1 2.5h-.1z"/>
<path d="M231.2 7.3l.1 2.5v-2.5zM231.2 7.3l.1 2.5h-.1z"/>
<path d="M281.2 7.3l.1 2.5v-2.5zM281.2 7.3l.1 2.5h-.1z"/>
<path d="M331.2 7.3l.1 2.5v-2.5zM331.2 7.3l.1 2.5h-.1z"/>
<path d="M381.1 7.3l.2 2.5v-2.5zM381.1 7.3l.2 2.5h-.2z"/>
<path d="M431.1 7.3l.2 2.5v-2.5zM431.1 7.3l.2 2.5h-.2z"/>
<path d="M481.1 7.3l.2 2.5v-2.5zM481.1 7.3l.2 2.5h-.2z"/>
<path d="M531.1 7.3l.2 2.5v-2.5zM531.1 7.3l.2 2.5h-.2z"/>
<path d="M581.1 7.3l.2 2.5v-2.5zM581.1 7.3l.2 2.5h-.2z"/>
<path d="M22.8 59.9h2.5v-.2zM22.8 59.7h2.5l-2.5 .2z"/>
<path d="M584.2 59.9h2.5v-.2zM584.2 59.7h2.5l-2.5 .2z"/>
<path d="M22.8 109.9h2.5v-.2zM22.8 109.7h2.5l-2.5 .2z"/>
<path d="M584.2 109.9h2.5v-.2zM584.2 109.7h2.5l-2.5 .2z"/>
<path d="M22.8 159.9h2.5v-.2zM22.8 159.7h2.5l-2.5 .2z"/>
<path d="M534.2 159.9h50v-.2zM534.2 159.7h50l-50 .2z"/>
<path d="M22.8 209.9h2.5v-.2zM22.8 209.7h2.5l-2.5 .2z"/>
<path d="M534.2 209.9h50v-.2zM534.2 209.7h50l-50 .2z"/>
<path d="M534.2 226.6h50v-.2zM534.2 226.4h50l-50 .2z"/>
<path d="M22.8 259.9h2.5v-.2zM22.8 259.7h2.5l-2.5 .2z"/>
<path d="M534.2 243.1v.2l50-.2zM534.2 243.3l50-.2v.2z"/>
<path d="M534.2 259.7v.2l50-.2zM534.2 259.9l50-.2v.2z"/>
<path d="M534.2 259.7v.2l50-.2zM534.2 259.9l50-.2v.2z"/>
<path d="M534.2 259.7v.2l50-.2zM534.2 259.9l50-.2v.2z"/>
<path d="M534.2 259.7v.2l50-.2zM534.2 259.9l50-.2v.2z"/>
<path d="M534.2 243.3h50v-.2zM534.2 243.1h50l-50 .2z"/>
<path d="M534.2 276.4v.2l50-.2zM534.2 276.6l50-.2v.2z"/>
<path d="M534.2 293.1v.2l50-.2zM534.2 293.3l50-.2v.2z"/>
<path d="M534.2 293.1v.2l50-.2zM534.2 293.3l50-.2v.2z"/>
<path d="M22.8 309.9h2.5v-.2zM22.8 309.7h2.5l-2.5 .2z"/>
<path d="M534.2 309.7v.2l50-.2zM534.2 309.9l50-.2v.2z"/>
<path d="M584.2 309.9h2.5v-.2zM584.2 309.7h2.5l-2.5 .2z"/>
<path d="M584.2 309.9h2.5v-.2zM584.2 309.7h2.5l-2.5 .2z"/>
<path d="M22.8 359.9h2.5v-.2zM22.8 359.7h2.5l-2.5 .2z"/>
<path d="M584.2 359.9h2.5v-.2zM584.2 359.7h2.5l-2.5 .2z"/>
<path d="M584.2 359.9h2.5v-.2zM584.2 359.7h2.5l-2.5 .2z"/>
<path d="M584.2 359.9h2.5v-.2zM584.2 359.7h2.5l-2.5 .2z"/>
<path d="M584.2 359.9h2.5v-.2zM584.2 359.7h2.5l-2.5 .2z"/>
<path d="M81.2 409.8l.1 2.5v-2.5zM81.2 409.8l.1 2.5h-.1z"/>
<path d="M131.2 409.8l.1 2.5v-2.5zM131.2 409.8l.1 2.5h-.1z"/>
<path d="M181.2 409.8l.1 2.5v-2.5zM181.2 409.8l.1 2.5h-.1z"/>
<path d="M231.2 409.8l.1 2.5v-2.5zM231.2 409.8l.1 2.5h-.1z"/>
<path d="M281.2 409.8l.1 2.5v-2.5zM281.2 409.8l.1 2.5h-.1z"/>
<path d="M331.2 409.8l.1 2.5v-2.5zM331.2 409.8l.1 2.5h-.1z"/>
<path d="M381.1 409.8l.2 2.5v-2.5zM381.1 409.8l.2 2.5h-.2z"/>
<path d="M431.1 409.8l.2 2.5v-2.5zM431.1 409.8l.2 2.5h-.2z"/>
<path d="M481.1 409.8l.2 2.5v-2.5zM481.1 409.8l.2 2.5h-.2z"/>
<path d="M531.1 409.8l.2 2.5v-2.5zM531.1 409.8l.2 2.5h-.2z"/>
<path d="M581.1 409.8l.2 2.5v-2.5zM581.1 409.8l.2 2.5h-.2z"/>
</g>
<text font-size="13.4" x="543.4" y="389.6">A705</text>
<g font-size="7">
<text x="36.2" y="32.6">VISTE - SCALA 1:10</text>
<text x="352.1" y="37.3">DETTAGLIO - SCALA 1:1</text>
<text x="29.8" y="194.6">ABACO - SCALA 1:10</text>
<text x="357.1" y="279.2">VITI - SCALA 1:1</text>
</g>
<text font-size="5.6" x="373.5" y="58.1">1</text>
<g font-size="5">
<text x="73.6" y="61.7">60</text>
<text x="153.9" y="61.7">39</text>
<text x="204.3" y="61.7">60</text>
<text x="294.2" y="60.8">60</text>
<text x="258.7" y="91" transform="rotate(-90 258.7 91)">40</text>
<text x="252.4" y="104.3" transform="rotate(-90 252.4 104.3)">6</text>
<text x="40.5" y="110.9" transform="rotate(-90 40.5 110.9)">80</text>
<text x="129.3" y="110.9" transform="rotate(-90 129.3 110.9)">80</text>
<text x="277.7" y="124.2">24</text>
<text x="146.3" y="165.9">2</text>
<text x="538.9" y="187.1">VV-D_1_CUCINA</text>
<text x="65.8" y="211.6">39</text>
<text x="144.2" y="211.6">60</text>
<text x="232.8" y="211.6">60</text>
<text x="310.1" y="211.6">39</text>
<text x="40.2" y="261.6" transform="rotate(-90 40.2 261.6)">80</text>
<text x="106.7" y="261.6" transform="rotate(-90 106.7 261.6)">80</text>
<text x="194.5" y="261.6" transform="rotate(-90 194.5 261.6)">80</text>
<text x="281.9" y="261.6" transform="rotate(-90 281.9 261.6)">80</text>
<text x="144.2" y="324.8">60</text>
<text x="243.5" y="324.8">57</text>
<text x="107.5" y="356.2" transform="rotate(-90 107.5 356.2)">40</text>
<text x="208.4" y="357.9" transform="rotate(-90 208.4 357.9)">37</text>
</g>
<text font-size="4.2" x="370.2" y="63.6">A705</text>
<text font-size="2.8" x="180.3" y="161">1</text>
<g font-size="2.5">
<text x="50.9" y="8.6">1</text>
<text x="105.6" y="8.6">2</text>
<text x="155.6" y="8.6">3</text>
<text x="205.5" y="8.6">4</text>
<text x="255.5" y="8.6">5</text>
<text x="305.5" y="8.6">6</text>
<text x="355.5" y="8.6">7</text>
<text x="405.5" y="8.6">8</text>
<text x="455.5" y="8.6">9</text>
<text x="504.8" y="8.6">10</text>
<text x="554.9" y="8.6">11</text>
<text x="22.5" y="35.7">A</text>
<text x="585.4" y="35.7">A</text>
<text x="22.5" y="85.7">B</text>
<text x="585.4" y="85.7">B</text>
<text x="22.4" y="135.7">C</text>
<text x="585.3" y="135.7">C</text>
<text x="535.1" y="152.8">POLITECNICO DI MILANO</text>
<text x="535.2" y="155.8">SCUOLA DEL DESIGN</text>
<text x="535.2" y="158.8">C.L. DESIGN DEGLI INTERNI</text>
<text x="535.2" y="162.6">PROGETTO:</text>
<text x="22.4" y="185.7">D</text>
<text x="585.3" y="185.7">D</text>
<text x="535.2" y="212.6">CORSO:</text>
<text x="545.5" y="216">STRUMENTI E METODI DEL PROGETTO</text>
<text x="535.2" y="229.3">DOCENTE:</text>
<text x="22.5" y="235.7">E</text>
<text x="547.8" y="235.7">MARCO FERRARA</text>
<text x="585.4" y="235.7">E</text>
<text x="535.2" y="246">STUDENTI:</text>
<text x="552.6" y="246.3">MICHELA GALASSINI</text>
<text x="535.2" y="262.6">OGGETTO:</text>
<text x="548.8" y="268.6">MOBILE METOD 599.232.36</text>
<text x="535.2" y="279.3">NOTE:</text>
<text x="22.6" y="285.7">F</text>
<text x="558.7" y="285.7">SCALA DETTAGLI 1:1</text>
<text x="585.4" y="285.7">F</text>
<text x="535.2" y="296">NOME FILE:</text>
<text x="552.5" y="302.4">FILENAME</text>
<text x="22.4" y="335.7">G</text>
<text x="585.2" y="335.7">G</text>
<text x="22.4" y="385.7">H</text>
<text x="585.3" y="385.7">H</text>
<text x="535.2" y="405.3">DATA:</text>
<text x="545.2" y="405.2">23/05/2017</text>
<text x="560.2" y="405.2">SCALA:</text>
<text x="574.8" y="405.2">1:20</text>
<text x="19.8" y="410.1" transform="rotate(-90 19.8 410.1)">DIRECTORY: /USERS/MICHELAGALASSINI/DOWNLOADS/FASE 2 MICHI.DWG | PLOTTED ON: 6/20/2017 12:21:21 AM | BY USER: MICHELA GALASSINI</text>
<text x="49" y="413.2">1</text>
<text x="105.6" y="413.2">2</text>
<text x="155.6" y="413.2">3</text>
<text x="205.5" y="413.2">4</text>
<text x="255.5" y="413.2">5</text>
<text x="305.5" y="413.2">6</text>
<text x="355.5" y="413.2">7</text>
<text x="405.5" y="413.2">8</text>
<text x="455.5" y="413.2">9</text>
<text x="504.8" y="413.2">10</text>
<text x="535.1" y="408.2">REV:</text>
<text x="545.2" y="408.2">REV</text>
<text x="554.9" y="413.2">11</text>
<text x="560.2" y="408.2">FORMATO:</text>
<text x="576.7" y="408.2">A2</text>
</g>
<text font-size="2.1" x="178.6" y="163.7">A705</text>
</svg>
